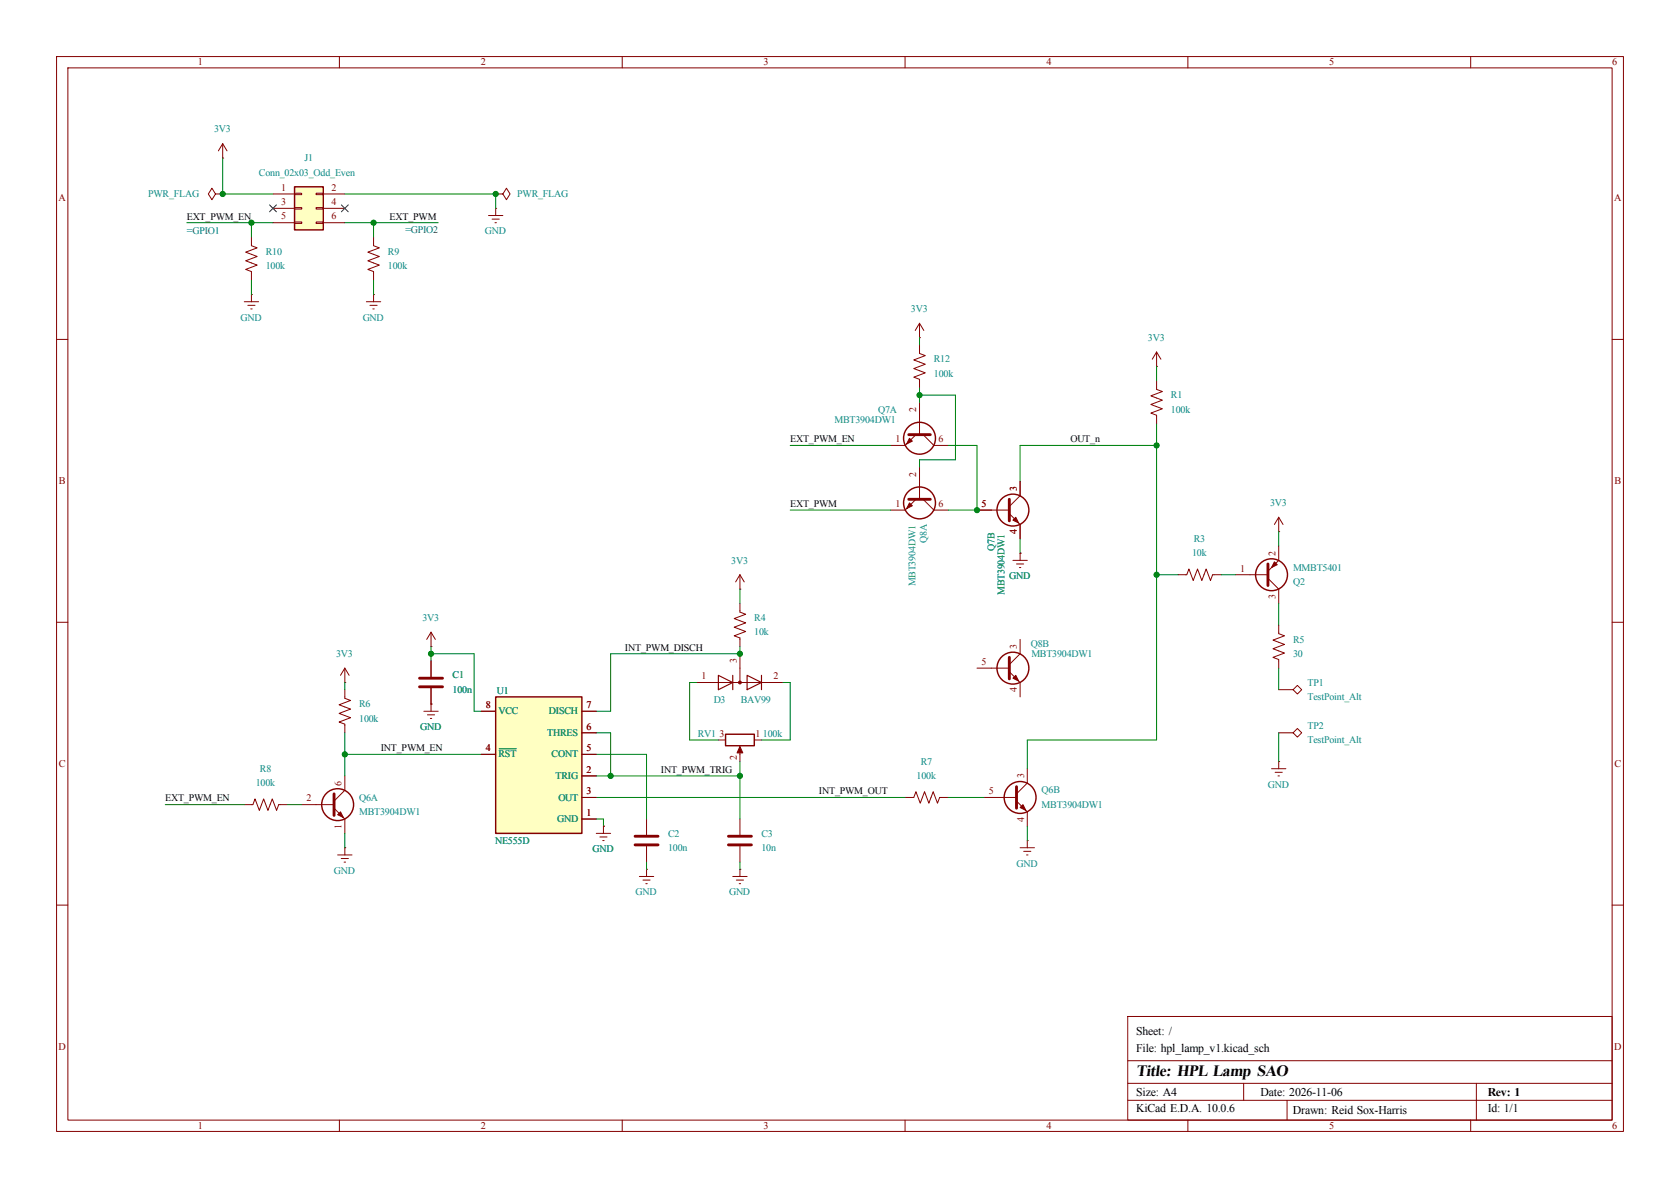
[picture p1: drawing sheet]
<svg xmlns="http://www.w3.org/2000/svg" width="297mm" height="210mm" viewBox="0 0 297 210" stroke-linecap="round" stroke-linejoin="round" font-family="sans-serif">
<path d="M0 0h297v210h-297z" fill="#fff" stroke="#fff" stroke-width=".18"/>
<g fill="none" stroke="#840000" stroke-width=".18">
<path d="M10 10h277v190h-277zM12 12h273v186h-273zM60 10v2M110 10v2M160 10v2M210 10v2M260 10v2M10 60h2M161.9 76.8l-1.9 1.9h-2.5M162.6 61v1.5l1 .4-2.1 .7 2.1 .8-2.1 .8 2.1 .7-2.1 .8 1.1 .4v1.5M162.6 71.1v5.7M163.2 76.8l1.9 1.9h2.5"/>
<path d="M285 60h2M161.9 88.3l-1.9 1.9h-2.5M162.6 82.6v5.7M163.2 88.3l1.9 1.9h2.5M10 110h2M76.2 114.3h.1M76.2 111.8l-.8 1.2M76.2 111.8l.8 1.2M76.2 111.8v2.5M130.8 104.1h.1M130.8 106.7v1.5l1 .4-2 .7 2 .8-2 .8 2 .7-2 .8 1 .4v1.5M130.8 101.6v2.5"/>
<path d="M130.8 115.6v5.1M130.8 101.6l-.8 1.3M130.8 101.6l.8 1.3M226.1 110.5v1.5l1 .4-2.1 .8 2.1 .7-2.1 .8 2.1 .7-2.1 .8 1.1 .4v1.5M285 110h2M123.2 120.7h15.2M127 130.8h1.3M130.8 132.3v2.3M133.3 130.8h1.3M226.1 129.5h2.5M228.6 129.5l.8-.7 .7 .7-.7 .8zM43.2 142.2h1.5l.4-1 .7 2.1 .8-2.1 .8 2.1 .7-2.1 .8 2.1 .4-1.1h1.5"/>
<path d="M160 141h1.5l.4-1 .8 2 .7-2 .8 2 .8-2 .7 2 .4-1h1.5M10 160h2M199.4 179.7h85.6v18.3h-85.6zM285 160h2M60 198v2M110 198v2M160 198v2M199.4 194.5h85.6M199.4 191.5h85.6M199.4 187.5h85.6M210 198v2M219.9 191.5v3"/>
<path d="M227.5 194.5v3.4M260 198v2M261 191.5v6.5"/>
</g>
<path d="M127 119.4l2.5 1.3-2.5 1.2zM129.5 119.4v2.5M132.1 119.4l2.5 1.3-2.5 1.2zM134.6 119.4v2.5" fill="none" stroke="#840000" stroke-width=".2"/>
<g fill="#840000" stroke="#840000" stroke-width=".18">
<path d="M130.8 132l.5 1.1h-1z"/>
<path d="M160.8 77.5l.5 .5-1 .5z"/>
<path d="M160.8 88.9l.5 .5-1 .5z"/>
<circle cx="130.8" cy="120.6" r=".25"/>
</g>
<g fill="none" stroke="#840000" stroke-width=".25">
<path d="M128.3 129.8h5v2h-5z"/>
<circle cx="162.6" cy="77.5" r="2.82"/>
<circle cx="162.6" cy="88.9" r="2.82"/>
</g>
<path d="M160.7 76.8h3.8M160.7 88.3h3.8" fill="none" stroke="#840000" stroke-width=".51"/>
<path d="M52.1 33h5v7.6h-5z" fill="#ffffc2"/>
<g fill="none" stroke="#840000" stroke-width=".25">
<path d="M52.1 33h5v7.6h-5z"/>
<circle cx="59.7" cy="142.2" r="2.82"/>
</g>
<g fill="none" stroke="#840000" stroke-width=".18">
<path d="M38.1 34.3l-.6-1-.7 1 .7 1 .6-1h1.3M39.4 34.3h.1M39.4 27.9h.1M39.4 25.4l-.8 1.3M39.4 25.4l.7 1.3M39.4 25.4v2.5M48.3 34.3h3.8M48.3 36.8h3.8M48.3 39.4h3.8M52.1 34.2h1.2v.2h-1.2zM52.1 36.7h1.2v.3h-1.2zM52.1 39.2h1.2v.3h-1.2z"/>
<path d="M55.9 34.2h1.2v.2h-1.2zM55.9 36.7h1.2v.3h-1.2zM55.9 39.2h1.2v.3h-1.2zM57.1 34.3h3.9M57.1 36.8h3.9M57.1 39.4h3.9M86.4 38.1h2.5M87 38.7h1.3M87.5 39.4h.3M87.6 36.8h.1M87.6 34.3h1.3l.6-1 .7 1-.7 1-.6-1M87.6 34.3h.1"/>
<path d="M87.6 36.8v1.3M44.4 41.9v1.5l1.1 .4-2.1 .8 2.1 .7-2.1 .8 2.1 .8-2.1 .7 1 .4v1.5M64.8 53.3h2.5M65.4 54h1.3M65.9 54.6h.3M66 41.9v1.5l1.1 .4-2.1 .8 2.1 .7-2.1 .8 2.1 .8-2.1 .7 1 .4v1.5M66 52.1h.1M66 52.1v1.2M61 118.1l-.8 1.3M61 118.1l.7 1.3M61 118.1v2.6M76.2 116.8v2.8"/>
<path d="M61 120.7h.1M61 121.9v1.5l1 .4-2.1 .8 2.1 .7-2.1 .8 2.1 .8-2.1 .7 1.1 .4v1.5M61 137.2v2.5l-1.9 1.9M74.9 125.7h2.6M75.6 126.4h1.2M76.1 127h.2M76.2 124.5h.1M76.2 121.7v4M53.3 142.2h5.8M59.1 142.9l1.9 1.9v2.5M59.7 151.1h2.5M60.3 151.8h1.3"/>
<path d="M60.8 152.4h.3M61 149.9h.1M61 149.9v1.2M105.4 147.3h2.5M106 148h1.3M106.6 148.6h.2M106.7 146.1h.1M106.7 146.1v1.2M113 154.9h2.6M113.7 155.6h1.2M114.2 156.2h.2M114.3 153.7h.1"/>
<path d="M114.3 144.8v2.8M114.3 149.6v2.8M114.3 153.7v1.2M129.5 154.9h2.6M130.2 155.6h1.2M130.7 156.2h.2M130.8 153.7h.1M130.8 144.8v2.8M130.8 149.6v2.8M130.8 153.7v1.2"/>
</g>
<path d="M74.2 119.9h4M74.2 121.4h4M59.1 140.3v3.8M112.3 147.8h4M112.3 149.4h4M128.8 147.8h4M128.8 149.4h4" fill="none" stroke="#840000" stroke-width=".51"/>
<path d="M60.2 143.5l.5 1-1-.5z" fill="#840000" stroke="#840000" stroke-width=".18"/>
<path d="M87.6 123.2h15.3v24.1h-15.3z" fill="#ffffc2"/>
<g fill="none" stroke="#840000" stroke-width=".25">
<path d="M87.6 123.2h15.3v24.1h-15.3z"/>
<circle cx="179.1" cy="90.2" r="2.82"/>
<circle cx="179.1" cy="118.1" r="2.82"/>
<circle cx="224.8" cy="101.6" r="2.82"/>
<circle cx="180.3" cy="141" r="2.82"/>
</g>
<g fill="none" stroke="#840000" stroke-width=".18">
<path d="M43.2 53.3h2.5M43.8 54h1.3M44.3 54.6h.3M44.4 52.1h.1M44.4 52.1v1.2M162.6 59.7h.1M162.6 57.2l.7 1.2M162.6 57.2l-.8 1.2M162.6 57.2v2.5M204.5 67.3v1.5l1 .4-2 .8 2 .7-2 .8 2 .8-2 .7 1 .4v1.5M204.5 64.8h.1M204.5 62.2v2.6"/>
<path d="M204.5 62.2l-.8 1.3M204.5 62.2l.7 1.3M172.7 90.2h5.7M178.4 90.8l1.9 1.9v2.6M179.1 99.1h2.5M179.7 99.7h1.3M180.3 97.8h.1M180.3 85.1v2.5l-1.9 1.9M180.3 97.8v1.3M226.1 94h.1M226.1 91.4l-.8 1.3M226.1 91.4l.7 1.3"/>
<path d="M226.1 91.4v2.6M226.1 96.5v2.6l-1.9 1.9M76.2 116.8v2.8M172.7 118.1h5.7M178.4 118.7l1.9 2v2.5M180.2 100.3h.3M180.3 113v2.6l-1.9 1.9M208.3 101.6h1.5l.4-1 .7 2 .8-2 .8 2 .7-2 .8 2 .4-1h1.5M218.4 101.6h5.8M224.2 102.2l1.9 1.9v2.6M76.2 124.5h.1M76.2 121.7v2.8"/>
<path d="M85.1 125.7h2.5M85.1 133.4h2.5M102.9 125.7h2.5M102.9 137.2h2.5M102.9 133.4h2.5M102.9 129.5h2.5M181.6 135.9v2.5l-1.9 1.9M224.8 135.9h2.5M225.4 136.5h1.3M225.9 137.2h.3M226.1 134.6h.1M226.1 134.6v1.3"/>
<path d="M226.1 121.9h2.5M228.6 121.9l.8-.7 .7 .7-.7 .8zM102.9 144.8h2.5M102.9 141h2.5M106.7 146.1h.1M174 141h5.7M179.7 141.6l1.9 1.9v2.6M180.3 149.9h2.6M181 150.5h1.2M181.5 151.1h.2M181.6 148.6h.1M181.6 148.6v1.3"/>
</g>
<path d="M88.3 132.4h3" fill="none" stroke="#008484" stroke-width=".18"/>
<path d="M178.4 88.3v3.8M224.2 99.7v3.8M178.4 116.2v3.8M179.7 139.1v3.8" fill="none" stroke="#840000" stroke-width=".51"/>
<g fill="#840000" stroke="#840000" stroke-width=".18">
<path d="M179.1 119.9l.5-.5 .5 1z"/>
<path d="M179.1 91.9l.5-.5 .5 1.1z"/>
<path d="M180.3 142.7l.5-.5 .6 1.1z"/>
<path d="M225.3 99.3l.5 .5-1 .5z"/>
</g>
<g fill="none" stroke="#008400" stroke-width=".18">
<path d="M33 39.4h15.3M39.4 27.9v6.4h8.9M44.4 39.4v2.5M61 39.4h16.5M61 34.3h26.6v2.5M66 39.4v2.5M44.4 49.5v2.6M66 49.5v2.6M162.6 59.7v1.3M139.7 78.7h17.8M162.6 68.6v2.5M162.6 69.9h6.3v11.4h-6.3v1.3"/>
<path d="M167.6 78.7h5.1v11.5h-5.1M204.5 74.9v55.9h-22.9v5.1M204.5 64.8v2.5M204.5 78.7h-24.2v6.4M139.7 90.2h17.8M180.3 95.3v2.5M226.1 94v2.5M76.2 114.3v2.5M76.2 115.6h7.6v10.1h1.3M130.8 114.3v1.3h-22.9v10.1h-2.5M130.8 104.1v2.6M204.5 101.6h3.8"/>
<path d="M215.9 101.6h2.5M226.1 106.7v3.8M226.1 118.1v3.8M61 120.7v1.2M61 129.5v7.7M61 133.4h24.1M105.4 137.2h25.4M105.4 133.4h8.9v11.4M105.4 129.5h2.5v7.7M123.2 120.7h-1.3v10.1h5.1M130.8 134.6v10.2M138.4 120.7h1.3v10.1h-5.1"/>
<path d="M226.1 129.5v5.1M29.2 142.2h14M50.8 142.2h2.5M61 147.3v2.6M105.4 141h54.6M105.4 144.8h1.3v1.3M114.3 152.4v1.3M130.8 152.4v1.3M167.6 141h6.4M181.6 146.1v2.5"/>
</g>
<path d="M47.7 36.2l1.2 1.2M48.9 36.2l-1.2 1.2M60.4 36.2l1.2 1.2M61.6 36.2l-1.2 1.2" fill="none" stroke="#000084" stroke-width=".18"/>
<g fill="#008400" stroke="#008400" stroke-width=".18">
<circle cx="76.2" cy="115.6" r=".46"/>
<circle cx="107.9" cy="137.2" r=".46"/>
<circle cx="130.8" cy="137.2" r=".46"/>
<circle cx="61" cy="133.4" r=".46"/>
<circle cx="172.7" cy="90.2" r=".46"/>
<circle cx="204.5" cy="78.7" r=".46"/>
<circle cx="204.5" cy="101.6" r=".46"/>
<circle cx="87.6" cy="34.3" r=".46"/>
<circle cx="39.4" cy="34.3" r=".46"/>
<circle cx="66" cy="39.4" r=".46"/>
<circle cx="44.4" cy="39.4" r=".46"/>
<circle cx="130.8" cy="115.6" r=".46"/>
<circle cx="162.6" cy="69.9" r=".46"/>
</g>
<text font-size="2.8" x="200.9" y="190.2">Title: HPL Lamp SAO</text>
<g font-size="2.1">
<text x="200.9" y="185.9">File: hpl_lamp_v1.kicad_sch</text>
<text x="200.9" y="182.9">Sheet: /</text>
<text x="200.9" y="196.6">KiCad E.D.A. 10.0.6</text>
<text x="200.9" y="193.8">Size: A4</text>
<text x="222.9" y="193.8">Date: 2026-11-06</text>
<text x="228.6" y="196.9">Drawn: Reid Sox-Harris</text>
<text x="263" y="193.8">Rev: 1</text>
<text x="263" y="196.6">Id: 1/1</text>
</g>
<g font-size="1.8" fill="#840000">
<text x="35" y="11.6">1</text>
<text x="85" y="11.6">2</text>
<text x="135" y="11.6">3</text>
<text x="185" y="11.6">4</text>
<text x="235" y="11.6">5</text>
<text x="285" y="11.6">6</text>
<text x="10.3" y="35.6">A</text>
<text x="49.7" y="33.7">1</text>
<text x="58.6" y="33.7">2</text>
<text x="285.3" y="35.6">A</text>
<text x="49.7" y="36.3">3</text>
<text x="49.7" y="38.8">5</text>
<text x="58.6" y="36.3">4</text>
<text x="58.6" y="38.8">6</text>
<text x="162" y="72.8" transform="rotate(-90 162 72.8)">2</text>
<text x="158.3" y="78.2">1</text>
<text x="165.9" y="78.2">6</text>
<text x="10.4" y="85.6">B</text>
<text x="158.3" y="89.6">1</text>
<text x="162" y="84.3" transform="rotate(-90 162 84.3)">2</text>
<text x="165.9" y="89.6">6</text>
<text x="173.5" y="89.6">5</text>
<text x="179.8" y="86.8" transform="rotate(-90 179.8 86.8)">3</text>
<text x="285.4" y="85.6">B</text>
<text x="179.8" y="94.4" transform="rotate(-90 179.8 94.4)">4</text>
<text x="219.3" y="101">1</text>
<text x="225.5" y="98.2" transform="rotate(-90 225.5 98.2)">2</text>
<text x="225.5" y="105.9" transform="rotate(-90 225.5 105.9)">3</text>
<text x="130.2" y="117.3" transform="rotate(-90 130.2 117.3)">3</text>
<text x="173.5" y="117.5">5</text>
<text x="179.8" y="114.7" transform="rotate(-90 179.8 114.7)">3</text>
<text x="85.9" y="125.2">8</text>
<text x="103.7" y="125.2">7</text>
<text x="124" y="120.1">1</text>
<text x="136.7" y="120.1">2</text>
<text x="179.8" y="122.4" transform="rotate(-90 179.8 122.4)">4</text>
<text x="103.7" y="129">6</text>
<text x="127.2" y="130.2">3</text>
<text x="133.5" y="130.2">1</text>
<text x="10.4" y="135.6">C</text>
<text x="85.9" y="132.8">4</text>
<text x="103.7" y="136.6">2</text>
<text x="103.7" y="132.8">5</text>
<text x="130.2" y="134.4" transform="rotate(-90 130.2 134.4)">2</text>
<text x="181" y="137.6" transform="rotate(-90 181 137.6)">3</text>
<text x="285.4" y="135.6">C</text>
<text x="54.2" y="141.7">2</text>
<text x="60.4" y="138.9" transform="rotate(-90 60.4 138.9)">6</text>
<text x="103.7" y="140.4">3</text>
<text x="174.8" y="140.4">5</text>
<text x="60.4" y="146.5" transform="rotate(-90 60.4 146.5)">1</text>
<text x="103.7" y="144.2">1</text>
<text x="181" y="145.2" transform="rotate(-90 181 145.2)">4</text>
<text x="10.3" y="185.6">D</text>
<text x="285.3" y="185.6">D</text>
<text x="35" y="199.6">1</text>
<text x="85" y="199.6">2</text>
<text x="135" y="199.6">3</text>
<text x="185" y="199.6">4</text>
<text x="235" y="199.6">5</text>
<text x="285" y="199.6">6</text>
</g>
<g font-size="1.8" fill="#008484">
<text x="37.8" y="23.4">3V3</text>
<text x="53.8" y="28.5">J1</text>
<text x="26.2" y="34.8">PWR_FLAG</text>
<text x="45.8" y="31">Conn_02x03_Odd_Even</text>
<text x="91.4" y="34.8">PWR_FLAG</text>
<text x="85.7" y="41.4">GND</text>
<text x="47" y="47.5">100k</text>
<text x="47" y="45">R10</text>
<text x="68.6" y="47.5">100k</text>
<text x="68.6" y="45">R9</text>
<text x="42.5" y="56.7">GND</text>
<text x="64.1" y="56.7">GND</text>
<text x="161" y="55.2">3V3</text>
<text x="165.1" y="64.1">R12</text>
<text x="202.9" y="60.2">3V3</text>
<text x="165.1" y="66.6">100k</text>
<text x="207" y="70.4">R1</text>
<text x="147.5" y="74.7">MBT3904DW1</text>
<text x="155.2" y="72.9">Q7A</text>
<text x="207" y="72.9">100k</text>
<text x="224.5" y="89.5">3V3</text>
<text x="163.9" y="96" transform="rotate(-90 163.9 96)">Q8A</text>
<text x="211.1" y="95.8">R3</text>
<text x="129.3" y="99.6">3V3</text>
<text x="175.8" y="97.4" transform="rotate(-90 175.8 97.4)">Q7B</text>
<text x="210.8" y="98.3">10k</text>
<text x="228.6" y="100.9">MMBT5401</text>
<text x="161.8" y="103.7" transform="rotate(-90 161.8 103.7)">MBT3904DW1</text>
<text x="177.6" y="105.2" transform="rotate(-90 177.6 105.2)">MBT3904DW1</text>
<text x="178.4" y="102.4">GND</text>
<text x="228.6" y="103.4">Q2</text>
<text x="74.7" y="109.8">3V3</text>
<text x="133.3" y="112.3">10k</text>
<text x="133.3" y="109.8">R4</text>
<text x="228.6" y="113.6">R5</text>
<text x="59.4" y="116.1">3V3</text>
<text x="80" y="119.9">C1</text>
<text x="182.2" y="114.3">Q8B</text>
<text x="182.3" y="116.1">MBT3904DW1</text>
<text x="228.6" y="116.1">30</text>
<text x="63.5" y="125">R6</text>
<text x="80" y="122.5">100n</text>
<text x="87.8" y="122.7">U1</text>
<text x="126.2" y="124.3">D3</text>
<text x="131" y="124.3">BAV99</text>
<text x="231.1" y="121.2">TP1</text>
<text x="231.1" y="123.7">TestPoint_Alt</text>
<text x="63.5" y="127.6">100k</text>
<text x="74.3" y="129.1">GND</text>
<text x="88.1" y="126.3">VCC</text>
<text x="96.7" y="130.1">THRES</text>
<text x="97" y="126.3">DISCH</text>
<text x="123.4" y="130.3">RV1</text>
<text x="134.9" y="130.3">100k</text>
<text x="231.1" y="128.8">TP2</text>
<text x="231.1" y="131.4">TestPoint_Alt</text>
<text x="46" y="136.4">R8</text>
<text x="88.1" y="133.9">RST</text>
<text x="97.5" y="133.9">CONT</text>
<text x="98.2" y="137.7">TRIG</text>
<text x="162.1" y="137.7">100k</text>
<text x="162.8" y="135.2">R7</text>
<text x="45.2" y="139">100k</text>
<text x="63.5" y="141.5">Q6A</text>
<text x="98.7" y="141.5">OUT</text>
<text x="184.1" y="140.3">Q6B</text>
<text x="184.1" y="142.8">MBT3904DW1</text>
<text x="224.1" y="139.2">GND</text>
<text x="63.5" y="144.1">MBT3904DW1</text>
<text x="87.5" y="149.1">NE555D</text>
<text x="98.5" y="145.3">GND</text>
<text x="118.1" y="147.9">C2</text>
<text x="134.6" y="147.9">C3</text>
<text x="59" y="154.5">GND</text>
<text x="104.8" y="150.7">GND</text>
<text x="118.1" y="150.4">100n</text>
<text x="134.6" y="150.4">10n</text>
<text x="179.7" y="153.2">GND</text>
<text x="112.4" y="158.3">GND</text>
<text x="128.9" y="158.3">GND</text>
</g>
<g font-size="1.8">
<text x="33" y="38.8">EXT_PWM_EN</text>
<text x="68.9" y="38.8">EXT_PWM</text>
<text x="139.7" y="78.2">EXT_PWM_EN</text>
<text x="189.2" y="78.2">OUT_n</text>
<text x="139.7" y="89.6">EXT_PWM</text>
<text x="110.5" y="115">INT_PWM_DISCH</text>
<text x="67.3" y="132.8">INT_PWM_EN</text>
<text x="116.8" y="136.6">INT_PWM_TRIG</text>
<text x="29.2" y="141.7">EXT_PWM_EN</text>
<text x="144.8" y="140.4">INT_PWM_OUT</text>
</g>
<g font-size="1.8" fill="#0000c2">
<text x="33" y="41.4">=GPIO1</text>
<text x="71.7" y="41.2">=GPIO2</text>
</g>
</svg>
